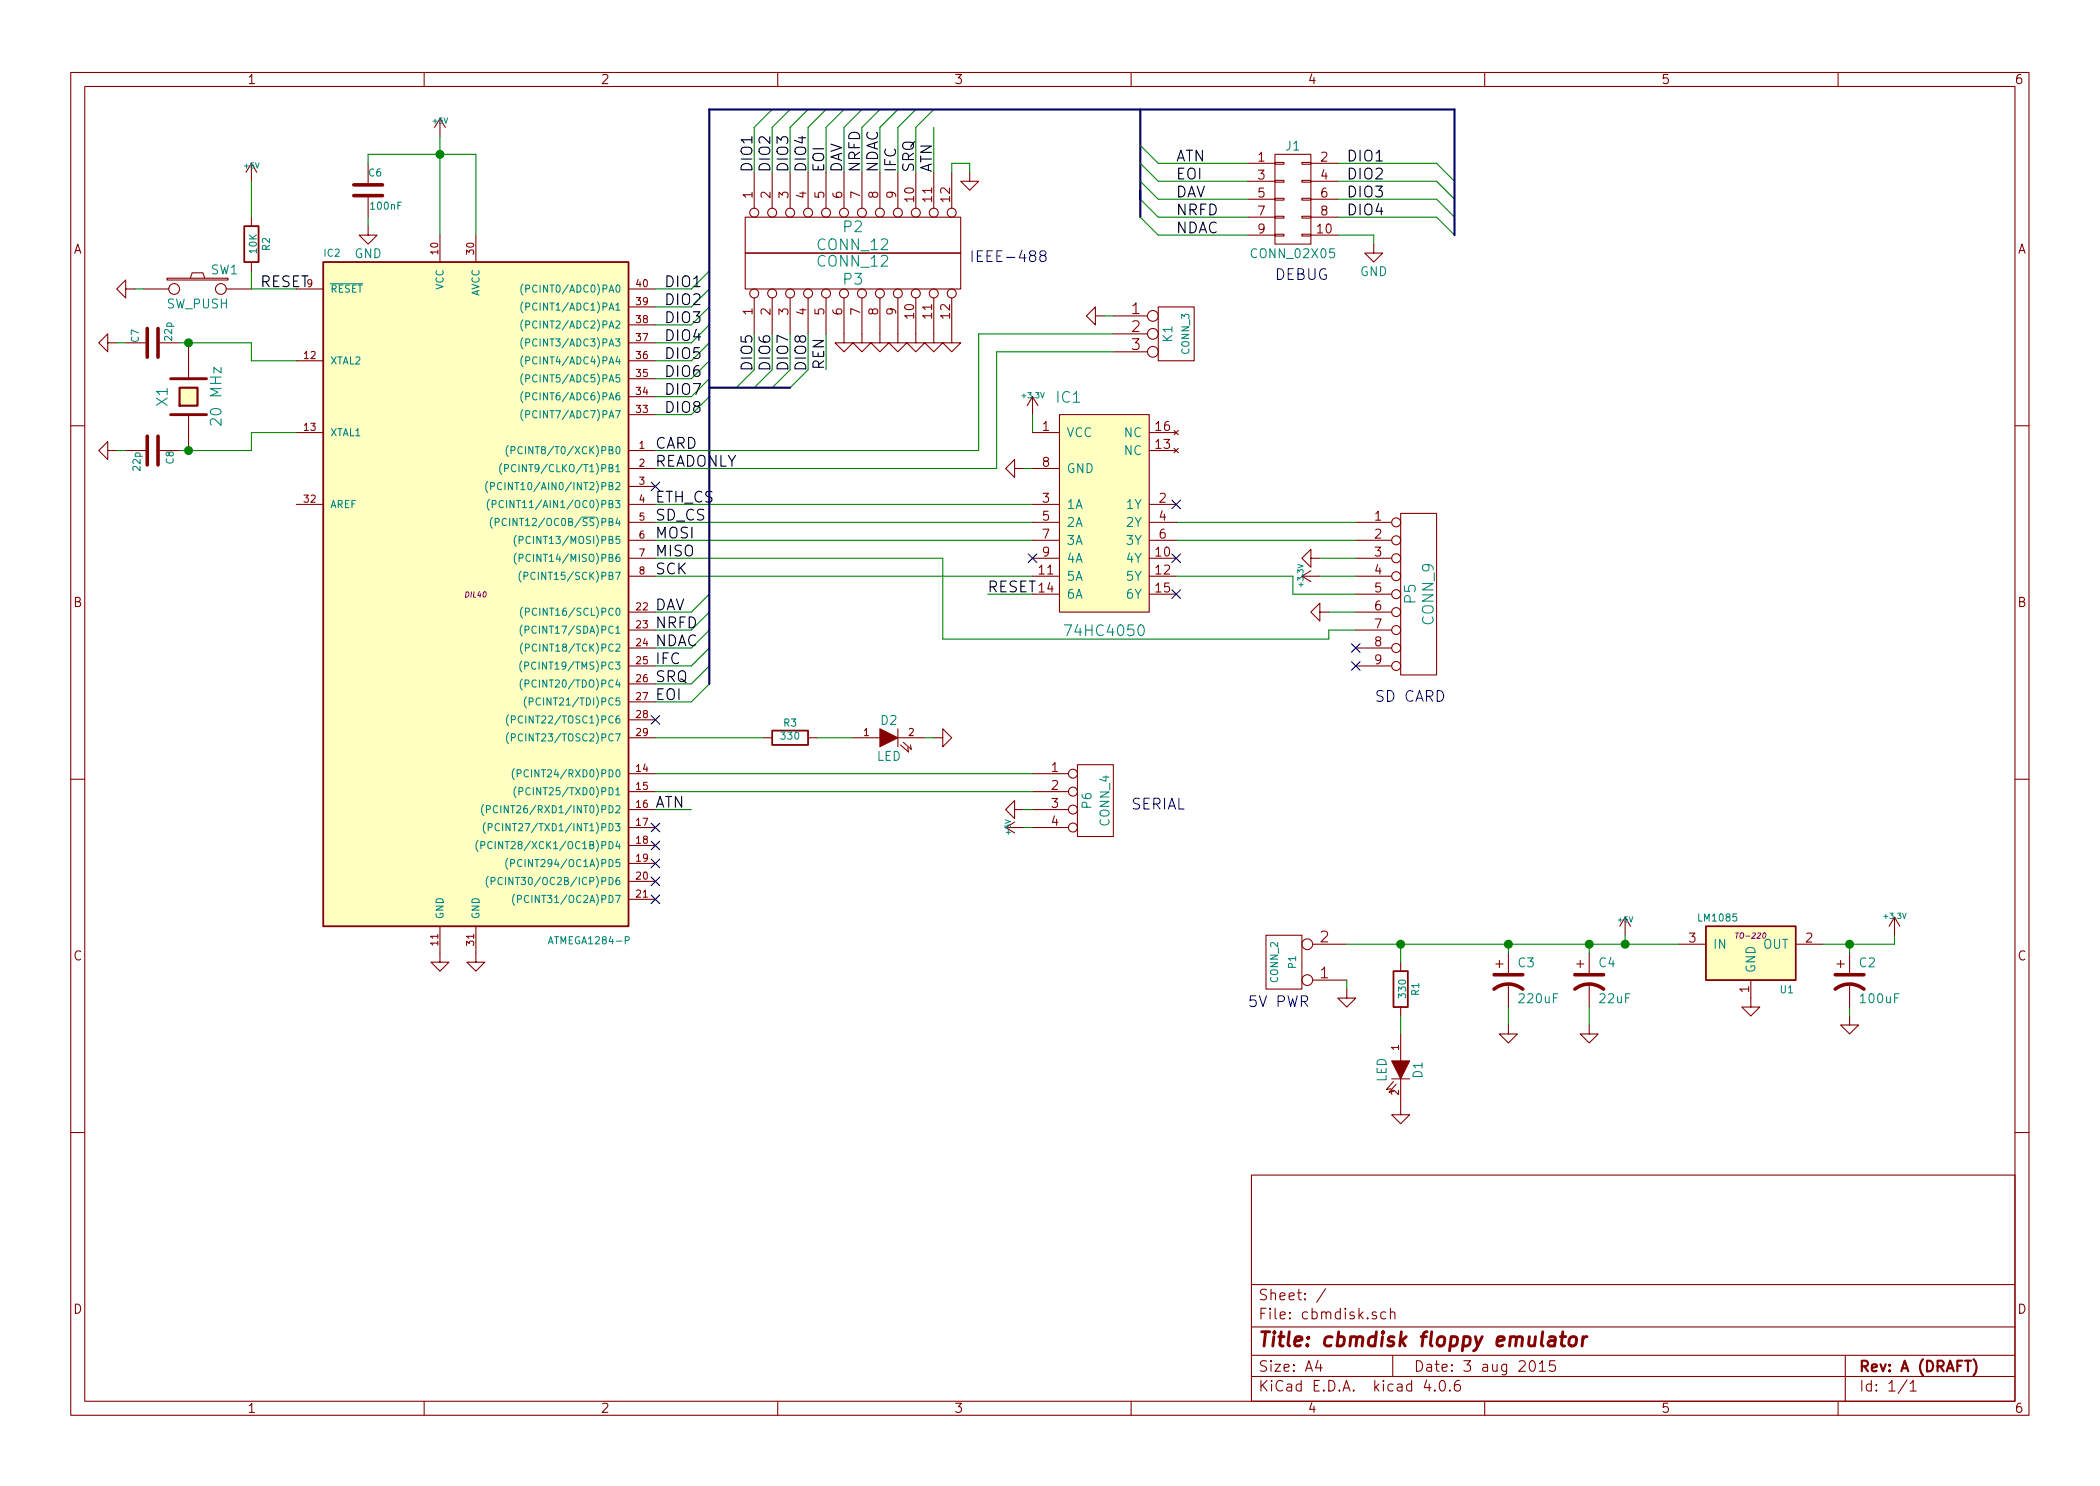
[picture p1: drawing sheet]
<svg xmlns="http://www.w3.org/2000/svg" width="297mm" height="210mm" viewBox="0 0 297 210" stroke-linecap="round" stroke-linejoin="round" font-family="sans-serif">
<g fill="none" stroke="#840000" stroke-width=".15">
<path d="M10 10.3h277v189.9h-277zM12 12.2h273v186.1h-273zM60 10.3v1.9M62.2 16.8v2.5M62.2 16.8l-.7 1.2M62.2 16.8l.8 1.2M110 10.3v1.9M160 10.3v1.9M210 10.3v1.9M260 10.3v1.9M23.6 39.4h8.7v.2h-8.7zM26.9 39.4l.3-.8h1.5l.3 .8"/>
<path d="M35.6 23.1v2.5M35.6 30.7v1.3M35.6 37.1v1.2M35.6 23.1l-.8 1.3M35.6 23.1l.7 1.3M52.1 32v1.3h1.2l-1.2 1.2-1.3-1.2h1.3M52.1 23.1v2.8M52.1 27.9v2.8M62.2 33.3v3.8M67.3 33.3v3.8M105.4 30.7h30.5v5.1h-30.5zM105.4 35.8h30.5v5.1h-30.5z"/>
<path d="M106.7 24.4v5.1M109.2 24.4v5.1M111.8 24.4v5.1M114.3 24.4v5.1M116.8 24.4v5.1M119.4 24.4v5.1M121.9 24.4v5.1M124.5 24.4v5.1M127 24.4v5.1M129.5 24.4v5.1M132.1 24.4v5.1M134.6 24.4v5.1"/>
<path d="M137.2 24.4v1.2h1.2l-1.2 1.3-1.3-1.3h1.3M176.5 23.1h3.8M176.5 25.6h3.8M176.5 28.2h3.8M176.5 30.7h3.8M176.5 33.3h3.8M180.3 33.1h1.3v.3h-1.3zM180.3 30.6h1.3v.3h-1.3zM180.3 28.1h1.3v.2h-1.3zM180.3 25.5h1.3v.3h-1.3zM180.3 23h1.3v.2h-1.3zM180.3 21.8h5.1v12.7h-5.1z"/>
<path d="M184.1 33.1h1.3v.3h-1.3zM184.1 30.6h1.3v.3h-1.3zM184.1 28.1h1.3v.2h-1.3zM184.1 25.5h1.3v.3h-1.3zM184.1 23h1.3v.2h-1.3zM185.4 23.1h3.8M185.4 25.6h3.8M185.4 28.2h3.8M185.4 30.7h3.8M185.4 33.3h3.8M194.3 34.5v1.3h1.3l-1.3 1.3-1.3-1.3h1.3M15.2 48.5v-1.3l-1.2 1.3 1.2 1.3v-1.3h1.3"/>
<path d="M17.8 40.9v-1.3l-1.3 1.3 1.3 1.3v-1.3h1.2M17.8 48.5h2.8M20.3 40.9h3.6M22.6 48.5h2.8M26.7 48.5v5.1M26.7 58.7v5M32 40.9h3.6M41.9 40.9h3.8M41.9 51h3.8M88.9 40.9h3.8M88.9 51h3.8M88.9 58.7h3.8"/>
<path d="M88.9 56.1h3.8M88.9 53.6h3.8M88.9 48.5h3.8M88.9 46h3.8M88.9 43.4h3.8M106.7 42.2v5M109.2 42.2v5M111.8 42.2v5M114.3 42.2v5M116.8 42.2v5M119.4 42.2v6.3h1.2l-1.2 1.3-1.3-1.3h1.3M121.9 42.2v6.3h1.3l-1.3 1.3-1.3-1.3h1.3"/>
<path d="M124.5 42.2v6.3h1.2l-1.2 1.3-1.3-1.3h1.3M127 42.2v6.3h1.3l-1.3 1.3-1.3-1.3h1.3M129.5 42.2v6.3h1.3l-1.3 1.3-1.2-1.3h1.2M132.1 42.2v6.3h1.2l-1.2 1.3-1.3-1.3h1.3M134.6 42.2v6.3h1.3l-1.3 1.3-1.3-1.3h1.3M146 56.1l-.7 1.3M146 56.1v2.6M146 56.1l.8 1.3M149.9 58.7h12.7v27.9h-12.7zM154.9 44.7v-1.3l-1.2 1.3 1.2 1.3v-1.3h1.3M157.5 44.7h4.8M157.5 47.2h4.8"/>
<path d="M157.5 49.8h4.8M163.8 43.4h5.1v7.6h-5.1zM10 60.2h2M15.2 63.7v-1.2l-1.2 1.2 1.2 1.3v-1.3h1.3M17.8 63.7h2.8M22.6 63.7h2.8M41.9 71.4h3.8M41.9 61.2h3.8M88.9 63.7h3.8M88.9 66.3h3.8M88.9 68.8h3.8M88.9 71.4h3.8"/>
<path d="M88.9 73.9h3.8M88.9 76.4h3.8M88.9 79h3.8M143.5 66.3v-1.3l-1.3 1.3 1.3 1.3v-1.3h1.3M146 66.3h3.9M146 71.4h3.9M146 73.9h3.9M146 76.4h3.9M146 79h3.9M146 61.2h3.9M162.6 63.7h3.8M162.6 71.4h3.8"/>
<path d="M162.6 73.9h3.8M162.6 76.4h3.8M162.6 79h3.8M162.6 61.2h3.8M166.1 63.4l.6 .7M166.1 60.9l.6 .6M166.7 63.4l-.6 .7M166.7 60.9l-.6 .6M185.4 79v-1.3l-1.3 1.3 1.3 1.3v-1.3h1.3M191.8 73.9h5M191.8 76.4h5M191.8 79h5"/>
<path d="M198.1 72.6h5.1v22.9h-5.1zM285 60.2h2M88.9 81.5h3.8M88.9 86.6h3.8M88.9 89.1h3.8M88.9 91.7h3.8M88.9 94.2h3.8M88.9 96.8h3.8M88.9 99.3h3.8M146 81.5h3.9M146 84.1h3.9M162.6 81.5h3.8"/>
<path d="M162.6 84.1h3.8M184.1 81.5h2.6M184.1 81.5l1.3 .8M185.4 80.8l-1.3 .7M186.7 86.6v-1.3l-1.3 1.3 1.3 1.3v-1.3h1.3M191.8 81.5h5M191.8 86.6h5M191.8 89.1h5M191.8 91.7h5M191.8 94.2h5M191.8 84.1h5M10 110.3h2"/>
<path d="M88.9 109.5h3.8M88.9 112h3.8M88.9 114.5h3.8M88.9 117.1h3.8M88.9 119.6h3.8M88.9 101.8h3.8M88.9 104.4h3.8M107.9 104.4h1.3M114.3 104.4h1.3M120.6 104.4h3.9M127 104.4h3.8M127 103.1v2.6"/>
<path d="M127.4 105.4l1.1 1-.1-.6M127.8 105l1.1 1-.1-.6M132.1 104.4h1.2v-1.3l1.3 1.3-1.3 1.3v-1.3M142.2 117.1h2.6M142.2 117.1l1.3 .8M143.5 114.5v-1.2l-1.3 1.2 1.3 1.3v-1.3h1.3M143.5 116.3l-1.3 .8M146 109.5h5.1M146 112h5.1M146 114.5h5.1M146 117.1h5.1M152.4 108.2h5.1v10.2h-5.1z"/>
<path d="M285 110.3h2M62.2 131.1v5h1.3l-1.3 1.3-1.2-1.3h1.2M67.3 131.1v5h1.3l-1.3 1.3-1.3-1.3h1.3M88.9 124.7h3.8M88.9 127.2h3.8M88.9 122.2h3.8M179.1 132.3h5v7.6h-5zM185.7 133.6h4.8M185.7 138.7h4.8M190.5 139.9v1.3h1.3l-1.3 1.3-1.3-1.3h1.3M198.1 136.1v1.3M211.6 136.4h1"/>
<path d="M212.1 135.9v1M213.4 134.9v2.8M213.4 139.2v3.3M223 136.4h1M223.5 135.9v1M224.8 134.9v2.8M224.8 139.2v3.3M229.9 129.8l-.8 1.3M229.9 129.8v2.5M229.9 129.8l.7 1.3M237.5 133.6h3.8M247.6 138.7v3.8h1.3l-1.3 1.3-1.2-1.3h1.2"/>
<path d="M254 133.6h3.8M259.8 136.4h1.1M260.3 135.9v1M261.6 134.9v2.8M261.6 139.2v3.3M268 129.8l-.8 1.3M268 129.8v2.5M268 129.8l.7 1.3M196.8 152.6h2.6M197.1 153l-1 1.2 .6-.2M197.5 153.4l-1 1.2 .6-.2M198.1 152.6v5.1h1.3l-1.3 1.3-1.3-1.3h1.3"/>
<path d="M198.1 142.5v1.3M198.1 146.3v3.8M213.4 145v1.3h1.2l-1.2 1.3-1.3-1.3h1.3M224.8 145v1.3h1.3l-1.3 1.3-1.3-1.3h1.3M261.6 143.8v1.2h1.3l-1.3 1.3-1.3-1.3h1.3M10 160.2h2M177 166.3h108v32h-108zM285 160.2h2M60 198.3v1.9M110 198.3v1.9M160 198.3v1.9M177 194.8h108"/>
<path d="M177 191.8h108M177 187.8h108M177 181.8h108M186.4 192.5l-.3 1h.9M186.8 193v1M187.5 182.3l-1.3 2M194.7 185.7a.37 .37 0 0 0-.6 .1v.1a.54 .54 0 0 0 .6 .3v.1v.2l-.2 .1-.4-.1M196 185.7l-.4-.1-.3 .3 .1 .6 .2 .1 .4-.1M196.7 185.7a.38 .38 0 0 1 .6 .1v.8M196.7 185.1v1.5M197 191.8v3M201.8 195.2l-.4 1.1h1"/>
<path d="M202.9 196.7h.1l-.1 .1v-.1v.1M203.8 195.4a.34 .34 0 0 1 .6 .2 .77 .77 0 0 1-.5 1.2 .97 .97 0 0 1-.1-1.4zM205.1 196.7h.1l-.1 .1-.1-.1h.1v.1M206.4 195.3a.59 .59 0 0 0-.7 .7l.1 .7 .2 .1h.3l.2-.1 .1-.5-.2-.2-.4-.1-.3 .3M210 198.3v1.9M216.5 192.7a.35 .35 0 0 1 .3-.2 .35 .35 0 0 1 .3 .3 .77 .77 0 0 1-.4 1.2 .9 .9 0 0 1-.2-1.3zM217.7 193l.5-.5v1.5M217.7 194h.9M219.9 192.5h-.7v.7a.62 .62 0 0 1 .7 0l.1 .2-.1 .5-.2 .1h-.3l-.2-.1M260 198.3v1.9M261 191.8v6.5M269.7 195.2l-1.2 2"/>
<path d="M270.2 195.8l.4-.5v1.5M270.2 196.8h.8"/>
<circle cx="106.7" cy="30.1" r=".63"/>
<circle cx="109.2" cy="30.1" r=".63"/>
<circle cx="111.8" cy="30.1" r=".63"/>
<circle cx="114.3" cy="30.1" r=".63"/>
<circle cx="116.8" cy="30.1" r=".63"/>
<circle cx="119.4" cy="30.1" r=".63"/>
<circle cx="121.9" cy="30.1" r=".63"/>
<circle cx="124.5" cy="30.1" r=".63"/>
<circle cx="127" cy="30.1" r=".63"/>
<circle cx="129.5" cy="30.1" r=".63"/>
<circle cx="132.1" cy="30.1" r=".63"/>
<circle cx="134.6" cy="30.1" r=".63"/>
<circle cx="24.6" cy="40.9" r=".76"/>
<circle cx="31.2" cy="40.9" r=".76"/>
<circle cx="106.7" cy="41.5" r=".63"/>
<circle cx="109.2" cy="41.5" r=".63"/>
<circle cx="111.8" cy="41.5" r=".63"/>
<circle cx="114.3" cy="41.5" r=".63"/>
<circle cx="116.8" cy="41.5" r=".63"/>
<circle cx="119.4" cy="41.5" r=".63"/>
<circle cx="121.9" cy="41.5" r=".63"/>
<circle cx="124.5" cy="41.5" r=".63"/>
<circle cx="127" cy="41.5" r=".63"/>
<circle cx="129.5" cy="41.5" r=".63"/>
<circle cx="132.1" cy="41.5" r=".63"/>
<circle cx="134.6" cy="41.5" r=".63"/>
<circle cx="163.1" cy="49.8" r=".76"/>
<circle cx="163.1" cy="44.7" r=".76"/>
<circle cx="163.1" cy="47.2" r=".76"/>
<circle cx="197.5" cy="76.4" r=".63"/>
<circle cx="197.5" cy="73.9" r=".63"/>
<circle cx="197.5" cy="79" r=".63"/>
<circle cx="197.5" cy="91.7" r=".63"/>
<circle cx="197.5" cy="81.5" r=".63"/>
<circle cx="197.5" cy="89.1" r=".63"/>
<circle cx="197.5" cy="94.2" r=".63"/>
<circle cx="197.5" cy="86.6" r=".63"/>
<circle cx="197.5" cy="84.1" r=".63"/>
<circle cx="151.8" cy="114.5" r=".63"/>
<circle cx="151.8" cy="117.1" r=".63"/>
<circle cx="151.8" cy="112" r=".63"/>
<circle cx="151.8" cy="109.5" r=".63"/>
<circle cx="184.9" cy="138.7" r=".76"/>
<circle cx="184.9" cy="133.6" r=".76"/>
</g>
<path d="M25.4 54.9h2.5v2.5h-2.5zM279.1 192.3a1.71 1.71 0 0 1 0 2.3" fill="none" stroke="#840000" stroke-width=".3"/>
<path d="M24.1 58.7h5.1M24.1 53.6h5.1M219.2 189.2l.2-.1 .5 .1 .1 .2-.1 1M220 189.6l-.7 .1a.4 .4 0 0 0-.3 .3 .4 .4 0 0 0 .2 .4h.5l.2-.1M220.7 189.1h.8M221.1 188.4l-.2 1.8v.1l.4 .1M222.1 189.3a.51 .51 0 0 1 .5-.2 .51 .51 0 0 1 .4 .4l-.1 .6a.54 .54 0 0 1-.5 .4 .54 .54 0 0 1-.5-.4zM223.9 189.1l-.1 1.3M224.5 189.1a.54 .54 0 0 0-.6 .4" fill="none" stroke="#840000" stroke-width=".41"/>
<g fill="#ffffc2" stroke="#ffffc2" stroke-width=".14">
<path d="M45.7 37.1h43.2v94h-43.2z"/>
<path d="M25.4 54.9h2.5v2.5h-2.5z"/>
<path d="M241.3 131.1h12.7v7.6h-12.7z"/>
<path d="M149.9 58.7h12.7v27.9h-12.7z"/>
</g>
<path d="M34.5 32h2.1v5.1h-2.1zM45.7 37.1h43.2v94h-43.2zM109.2 103.4h5.1v2h-5.1zM197.1 137.4h2v5.1h-2zM241.3 131.1h12.7v7.6h-12.7z" fill="none" stroke="#840000" stroke-width=".25"/>
<g fill="none" stroke="#008484" stroke-width=".15">
<path d="M46.7 40.2h4.6M74 40.2a1.2 1.2 0 0 0 0 1.5M74 58a1.2 1.2 0 0 0 0 1.5M74 55.4a1.2 1.2 0 0 0 0 1.6M74 52.9a1.2 1.2 0 0 0 0 1.5M74 50.3a1.2 1.2 0 0 0 0 1.6M74 47.8a1.2 1.2 0 0 0 0 1.5M74 45.3a1.2 1.2 0 0 0 0 1.5M74 42.7a1.2 1.2 0 0 0 0 1.6M74.4 40.9l.5-.1v-.1v-.3l-.5-.1v1M74.4 58.6h.5v-.2v-.2l-.5-.1v1M74.4 56.1h.5v-.2v-.3h-.5v1"/>
<path d="M74.4 53.6l.5-.1v-.1v-.3l-.5-.1v1M74.4 51h.5v-.2v-.3h-.5v1M74.4 48.5l.5-.1v-.1v-.3l-.5-.1v1.1M74.4 45.9h.5v-.2v-.2l-.5-.1v1M74.4 43.4h.5v-.2v-.3h-.5v1M69 68.1a1.2 1.2 0 0 0 0 1.6M69.2 70.7a1.2 1.2 0 0 0 0 1.5M69.4 68.8h.5l.1-.2-.1-.3h-.5v1M69.6 71.3h.5l.1-.2-.1-.2-.5-.1v1M69.6 73.2a1.2 1.2 0 0 0 0 1.5M70.1 73.9l.4-.1 .1-.1-.1-.3-.4-.1v1.1M71 65.6a1.2 1.2 0 0 0 0 1.5"/>
<path d="M71 68.4a.4 .4 0 0 0-.5 0 .4 .4 0 0 0-.1 .5 .37 .37 0 0 0 .1 .3 .37 .37 0 0 0 .5 0M71.2 70.9a.4 .4 0 0 0-.5 0 .4 .4 0 0 0-.1 .5 .37 .37 0 0 0 .2 .4 .37 .37 0 0 0 .4-.1M71.4 66.3l.5-.1v-.1v-.3l-.5-.1v1M71.6 73.5a.4 .4 0 0 0-.5-.1 .4 .4 0 0 0-.1 .5 .37 .37 0 0 0 .2 .4 .37 .37 0 0 0 .4 0M71.9 63a1.2 1.2 0 0 0 0 1.6M72.3 63.7h.5v-.2v-.3h-.5v1M73 75.7a1.2 1.2 0 0 0 0 1.6M73 78.3a1.2 1.2 0 0 0 0 1.5M73.4 76.4h.5l.1-.2-.1-.3h-.5v1M73.4 79l.5-.1 .1-.1-.1-.3-.5-.1v1M73.9 63.3a.4 .4 0 0 0-.5 0 .4 .4 0 0 0-.1 .5 .37 .37 0 0 0 .1 .4 .37 .37 0 0 0 .5-.1M73.7 80.8a1.2 1.2 0 0 0 0 1.6"/>
<path d="M73.8 93.5a1.2 1.2 0 0 0 0 1.6M73.9 88.4a1.2 1.2 0 0 0 0 1.6M73.9 96.1a1.2 1.2 0 0 0 0 1.5M73.9 85.9a1.2 1.2 0 0 0 0 1.5M73.9 91a1.2 1.2 0 0 0 0 1.5M74.1 81.5h.5l.1-.2-.1-.3h-.5v1M74.2 94.2h.5l.1-.2-.1-.3h-.5v1M74.3 89.1h.5v-.2v-.3h-.5v1M74.3 96.7h.5v-.2v-.2l-.5-.1v1M74.3 86.6l.5-.1 .1-.1-.1-.3-.5-.1v1.1M74.3 91.7l.5-.1 .1-.1-.1-.3-.5-.1v1M74.4 98.6a1.2 1.2 0 0 0 0 1.5"/>
<path d="M74.9 99.3l.4-.1 .1-.1-.1-.3-.4-.1v1.1M67.6 118.9a1.2 1.2 0 0 0 0 1.6M68 119.6h.5l.1-.2-.1-.3h-.5v1M68.4 113.8a1.2 1.2 0 0 0 0 1.6M68.7 116.4a1.2 1.2 0 0 0 0 1.5M68.8 114.5h.5l.1-.2-.1-.3h-.5v1M69.1 117.1l.4-.1 .1-.1-.1-.3-.4-.1v1M69.6 119.2a.4 .4 0 0 0-.5 0 .4 .4 0 0 0-.1 .5 .37 .37 0 0 0 .2 .3 .37 .37 0 0 0 .4 0M70.4 114.1a.4 .4 0 0 0-.5 0 .4 .4 0 0 0-.1 .5 .37 .37 0 0 0 .2 .4 .37 .37 0 0 0 .4-.1M70.6 116.6a.4 .4 0 0 0-.5 0 .4 .4 0 0 0-.1 .5 .37 .37 0 0 0 .2 .4 .37 .37 0 0 0 .4-.1M71.9 101.1a1.2 1.2 0 0 0 0 1.6M71.9 103.7a1.2 1.2 0 0 0 0 1.5"/>
<path d="M72.3 101.8h.5l.1-.2-.1-.3h-.5v1M72.3 104.4l.5-.1 .1-.1-.1-.3-.5-.1v1M72.7 108.8a1.2 1.2 0 0 0 0 1.5M73 111.3a1.2 1.2 0 0 0 0 1.5M73.2 109.4h.4l.1-.2-.1-.2-.4-.1v1M73.4 112l.5-.1 .1-.1-.1-.3-.5-.1v1.1M69.1 124a1.2 1.2 0 0 0 0 1.5M69.5 124.7l.5-.1v-.1v-.3l-.5-.1v1.1M71 124.3a.4 .4 0 0 0-.5-.1 .4 .4 0 0 0-.1 .5 .37 .37 0 0 0 .2 .4 .37 .37 0 0 0 .4 0M71.8 121.5a1.2 1.2 0 0 0 0 1.5M72.2 122.1h.5l.1-.2-.1-.2-.5-.1v1M72.8 126.5a1.2 1.2 0 0 0 0 1.6"/>
<path d="M73.2 127.2h.5l.1-.2-.1-.3h-.5v1M88.4 133.1l.5-.1 .1-.1-.1-.3-.5-.1v1"/>
</g>
<path d="M50 27.7h4.1M50 26.2h4.1M20.8 46.5v4M22.4 46.5v4M20.8 61.7v4.1M22.4 61.7v4.1M211.3 139.9a3.3 3.3 0 0 1 4.1 0M211.3 137.9h4.1M222.8 139.9a3.3 3.3 0 0 1 4 0M222.8 137.9h4M259.6 139.9a3.3 3.3 0 0 1 4.1 0M259.6 137.9h4.1" fill="none" stroke="#840000" stroke-width=".51"/>
<g fill="none" stroke="#008400" stroke-width=".15">
<path d="M62.2 19.3v14M109.2 15.5l-2.5 2.5v6.4M111.8 15.5l-2.6 2.5v6.4M114.3 15.5l-2.5 2.5v6.4M116.8 15.5l-2.5 2.5v6.4M119.4 15.5l-2.6 2.5v6.4M121.9 15.5l-2.5 2.5v6.4M124.5 15.5l-2.6 2.5v6.4M127 15.5l-2.5 2.5v6.4M129.5 15.5l-2.5 2.5v6.4M132.1 15.5l-2.6 2.5v6.4M132.1 18v6.4"/>
<path d="M35.6 25.6v5.1M35.6 38.3v2.6h6.3M52.1 23.1v-1.3h15.2v11.5M52.1 30.7v1.3M100.3 38.3l-2.5 2.6h-5.1M134.6 24.4v-1.3h2.6v1.3M161.3 20.6l2.5 2.5h12.7M161.3 23.1l2.5 2.5h12.7M161.3 25.6l2.5 2.6h12.7M161.3 28.2l2.5 2.5h12.7M161.3 30.7l2.5 2.6h12.7M189.2 23.1h14l2.5 2.5"/>
<path d="M189.2 25.6h14l2.5 2.6M189.2 28.2h14l2.5 2.5M189.2 30.7h14l2.5 2.6M189.2 33.3h5.1v1.2M16.5 48.5h1.3M19 40.9h1.3M25.4 48.5h10.2v2.5h6.3M100.3 40.9l-2.5 2.5h-5.1M100.3 43.4l-2.5 2.6h-5.1M100.3 46l-2.5 2.5h-5.1M100.3 48.5l-2.5 2.5h-5.1M100.3 51l-2.5 2.6h-5.1"/>
<path d="M100.3 53.6l-2.5 2.5h-5.1M100.3 56.1l-2.5 2.6h-5.1M106.7 47.2v5.1l-2.6 2.6M109.2 47.2v5.1l-2.5 2.6M111.8 47.2v5.1l-2.6 2.6M114.3 47.2v5.1l-2.5 2.6M116.8 47.2v5.1M146 58.7v2.5M156.2 44.7h1.3M157.5 47.2h-19.1v16.5h-45.7M157.5 49.8h-16.5v16.5h-48.3M16.5 63.7h1.3"/>
<path d="M41.9 61.2h-6.3v2.5h-10.2M92.7 79h40.6v11.4h54.7v-1.3h3.8M92.7 76.4h53.3M92.7 71.4h53.3M92.7 73.9h53.3M144.8 66.3h1.2M166.4 76.4h25.4M166.4 73.9h25.4M186.7 79h5.1M92.7 81.5h53.3M100.3 84.1l-2.5 2.5h-5.1M100.3 86.6l-2.5 2.5h-5.1"/>
<path d="M100.3 89.1l-2.5 2.6h-5.1M100.3 91.7l-2.5 2.5h-5.1M100.3 94.2l-2.5 2.6h-5.1M100.3 96.8l-2.5 2.5h-5.1M139.7 84.1h6.3M166.4 81.5h16.5v2.6h8.9M186.7 81.5h5.1M188 86.6h3.8M92.7 104.4h15.2M92.7 112h53.3M92.7 114.5h5.1M92.7 109.5h53.3"/>
<path d="M115.6 104.4h5M130.8 104.4h1.3M144.8 114.5h1.2M144.8 117.1h1.2M190.5 133.6h47M190.5 138.7v1.2M198.1 133.6v2.5M213.4 133.6v1.3M224.8 133.6v1.3M229.9 132.3v1.3M261.6 133.6v1.3M268 132.3v1.3h-10.2"/>
<path d="M198.1 143.8v2.5M213.4 142.5v2.5M224.8 142.5v2.5M261.6 142.5v1.3"/>
</g>
<g fill="#840000" stroke="#840000" stroke-width=".15">
<path d="M124.5 103.1l2.5 1.3-2.5 1.3z"/>
<path d="M196.8 150.1h2.6l-1.3 2.5z"/>
</g>
<path d="M245.5 132h.4M245.7 132l-.1 .8" fill="none" stroke="#840084" stroke-width=".14"/>
<g fill="#008400" stroke="#008400" stroke-width=".25">
<circle cx="62.2" cy="21.8" r=".51"/>
<circle cx="229.9" cy="133.6" r=".51"/>
<circle cx="198.1" cy="133.6" r=".51"/>
<circle cx="224.8" cy="133.6" r=".51"/>
<circle cx="213.4" cy="133.6" r=".51"/>
<circle cx="261.6" cy="133.6" r=".51"/>
<circle cx="26.7" cy="48.5" r=".51"/>
<circle cx="26.7" cy="63.7" r=".51"/>
</g>
<path d="M147.4 36.1l-.3-.3v-.2a.48 .48 0 0 1 .8 0l.1 .2-.3 .3a.47 .47 0 0 0-.6 .3v.3a.48 .48 0 0 0 .4 .3 .48 .48 0 0 0 .5-.3v-.3l-.3-.3" fill="none" stroke="#0000c2" stroke-width=".15"/>
<path d="M161.3 15.5v15.2M205.7 33.3v-17.8h-105.4v81.3M100.3 54.9h11.5" fill="none" stroke="#000084" stroke-width=".3"/>
<g fill="none" stroke="#000084" stroke-width=".15">
<path d="M92.1 68.2l1.2 1.2M93.3 68.2l-1.2 1.2M145.4 78.4l1.3 1.2M146.7 78.4l-1.3 1.2M165.8 70.8l1.2 1.2M165.8 78.4l1.2 1.2M167 70.8l-1.2 1.2M167 78.4l-1.2 1.2M165.8 83.5l1.2 1.2M167 83.5l-1.2 1.2M191.2 91.1l1.2 1.2M191.2 93.6l1.2 1.2"/>
<path d="M192.4 91.1l-1.2 1.2M192.4 93.6l-1.2 1.2M92.1 119l1.2 1.2M92.1 116.5l1.2 1.2M92.1 101.2l1.2 1.3M93.3 119l-1.2 1.2M93.3 116.5l-1.2 1.2M93.3 101.2l-1.2 1.3M92.1 126.6l1.2 1.3M92.1 124.1l1.2 1.2M92.1 121.6l1.2 1.2M93.3 126.6l-1.2 1.3"/>
<path d="M93.3 124.1l-1.2 1.2M93.3 121.6l-1.2 1.2"/>
</g>
<text font-size="2.8" fill="#840000" x="178" y="190.5">Title: cbmdisk floppy emulator</text>
<g font-size="2.1">
<text x="166.4" y="22.9">ATN</text>
<text x="190.5" y="22.9">DIO1</text>
<text x="106.4" y="24.4" transform="rotate(-90 106.4 24.4)">DIO1</text>
<text x="109" y="24.4" transform="rotate(-90 109 24.4)">DIO2</text>
<text x="111.5" y="24.4" transform="rotate(-90 111.5 24.4)">DIO3</text>
<text x="114" y="24.4" transform="rotate(-90 114 24.4)">DIO4</text>
<text x="116.6" y="24.4" transform="rotate(-90 116.6 24.4)">EOI</text>
<text x="119.1" y="24.4" transform="rotate(-90 119.1 24.4)">DAV</text>
<text x="121.7" y="24.4" transform="rotate(-90 121.7 24.4)">NRFD</text>
<text x="124.2" y="24.4" transform="rotate(-90 124.2 24.4)">NDAC</text>
<text x="126.7" y="24.4" transform="rotate(-90 126.7 24.4)">IFC</text>
<text x="129.3" y="24.4" transform="rotate(-90 129.3 24.4)">SRQ</text>
<text x="131.8" y="24.4" transform="rotate(-90 131.8 24.4)">ATN</text>
<text x="166.4" y="25.4">EOI</text>
<text x="166.4" y="27.9">DAV</text>
<text x="190.5" y="25.4">DIO2</text>
<text x="190.5" y="27.9">DIO3</text>
<text x="166.4" y="30.5">NRFD</text>
<text x="166.4" y="33">NDAC</text>
<text x="190.5" y="30.5">DIO4</text>
<text x="36.8" y="40.6">RESET</text>
<text x="94" y="40.6">DIO1</text>
<text x="94" y="43.2">DIO2</text>
<text x="94" y="45.7">DIO3</text>
<text x="94" y="48.3">DIO4</text>
<text x="94" y="50.8">DIO5</text>
<text x="94" y="53.3">DIO6</text>
<text x="106.4" y="52.2" transform="rotate(-90 106.4 52.2)">DIO5</text>
<text x="109" y="52.2" transform="rotate(-90 109 52.2)">DIO6</text>
<text x="111.5" y="52.2" transform="rotate(-90 111.5 52.2)">DIO7</text>
<text x="114" y="52.2" transform="rotate(-90 114 52.2)">DIO8</text>
<text x="116.6" y="52.3" transform="rotate(-90 116.6 52.3)">REN</text>
<text x="94" y="55.9">DIO7</text>
<text x="94" y="58.4">DIO8</text>
<text x="92.7" y="63.5">CARD</text>
<text x="92.7" y="71.1">ETH_CS</text>
<text x="92.7" y="66">READONLY</text>
<text x="92.7" y="76.2">MOSI</text>
<text x="92.7" y="73.7">SD_CS</text>
<text x="92.7" y="78.7">MISO</text>
<text x="92.7" y="81.3">SCK</text>
<text x="139.7" y="83.8">RESET</text>
<text x="92.7" y="86.4">DAV</text>
<text x="92.7" y="88.9">NRFD</text>
<text x="92.7" y="91.4">NDAC</text>
<text x="92.7" y="94">IFC</text>
<text x="92.7" y="99.1">EOI</text>
<text x="92.7" y="96.5">SRQ</text>
<text x="92.7" y="114.3">ATN</text>
</g>
<g font-size="2.1" fill="#008484">
<text x="115.7" y="35.4">CONN_12</text>
<text x="119.3" y="32.9">P2</text>
<text x="115.7" y="37.7">CONN_12</text>
<text x="119.3" y="40.3">P3</text>
<text x="23.7" y="57.4" transform="rotate(-90 23.7 57.4)">X1</text>
<text x="31.3" y="59.8" transform="rotate(-90 31.3 59.8)">20 MHz</text>
<text x="149.5" y="57">IC1</text>
<text x="200.3" y="85.3" transform="rotate(-90 200.3 85.3)">P5</text>
<text x="202.8" y="88.4" transform="rotate(-90 202.8 88.4)">CONN_9</text>
<text x="151.2" y="90">74HC4050</text>
</g>
<g font-size="2.1" fill="#0000c2">
<text x="137.2" y="37.1">IEEE-488</text>
<text x="180.3" y="39.6">DEBUG</text>
<text x="194.8" y="99.3">SD CARD</text>
<text x="160" y="114.5">SERIAL</text>
<text x="176.5" y="142.5">5V PWR</text>
</g>
<g font-size="2.1" fill="#840000">
<text x="160.1" y="44.4">1</text>
<text x="160.1" y="47">2</text>
<text x="160.1" y="49.5">3</text>
<text x="186.7" y="133.3">2</text>
<text x="186.7" y="138.4">1</text>
<text x="178" y="184">Sheet: /</text>
<text x="178" y="186.7">File: cbmdisk.sch</text>
<text x="178" y="196.9">KiCad E.D.A. kicad 4.0.6</text>
<text x="178" y="194.1">Size: A4</text>
<text x="200" y="194.1">Date: 3 aug 2015</text>
<text x="263" y="194.1">Rev: A (DRAFT)</text>
<text x="263" y="196.9">Id: 1/1</text>
</g>
<g font-size="1.8" fill="#840000">
<text x="35" y="11.9">1</text>
<text x="85" y="11.9">2</text>
<text x="135" y="11.9">3</text>
<text x="185" y="11.9">4</text>
<text x="235" y="11.9">5</text>
<text x="285" y="11.9">6</text>
<text x="178" y="22.9">1</text>
<text x="186.8" y="22.9">2</text>
<text x="106.4" y="28" transform="rotate(-90 106.4 28)">1</text>
<text x="109" y="28" transform="rotate(-90 109 28)">2</text>
<text x="111.5" y="28" transform="rotate(-90 111.5 28)">3</text>
<text x="114" y="28" transform="rotate(-90 114 28)">4</text>
<text x="116.6" y="28" transform="rotate(-90 116.6 28)">5</text>
<text x="119.1" y="28" transform="rotate(-90 119.1 28)">6</text>
<text x="121.7" y="28" transform="rotate(-90 121.7 28)">7</text>
<text x="124.2" y="28" transform="rotate(-90 124.2 28)">8</text>
<text x="126.7" y="28" transform="rotate(-90 126.7 28)">9</text>
<text x="129.3" y="28.5" transform="rotate(-90 129.3 28.5)">10</text>
<text x="131.8" y="28.5" transform="rotate(-90 131.8 28.5)">11</text>
<text x="134.4" y="28.5" transform="rotate(-90 134.4 28.5)">12</text>
<text x="178" y="25.4">3</text>
<text x="178" y="27.9">5</text>
<text x="186.8" y="25.4">4</text>
<text x="186.8" y="27.9">6</text>
<text x="10.4" y="35.9">A</text>
<text x="178" y="30.5">7</text>
<text x="178" y="33">9</text>
<text x="186.4" y="33">10</text>
<text x="186.8" y="30.5">8</text>
<text x="285.4" y="35.9">A</text>
<text x="106.4" y="44.5" transform="rotate(-90 106.4 44.5)">1</text>
<text x="109" y="44.5" transform="rotate(-90 109 44.5)">2</text>
<text x="111.5" y="44.5" transform="rotate(-90 111.5 44.5)">3</text>
<text x="114" y="44.5" transform="rotate(-90 114 44.5)">4</text>
<text x="116.6" y="44.5" transform="rotate(-90 116.6 44.5)">5</text>
<text x="119.1" y="44.5" transform="rotate(-90 119.1 44.5)">6</text>
<text x="121.7" y="44.5" transform="rotate(-90 121.7 44.5)">7</text>
<text x="124.2" y="44.5" transform="rotate(-90 124.2 44.5)">8</text>
<text x="126.7" y="44.5" transform="rotate(-90 126.7 44.5)">9</text>
<text x="129.3" y="45" transform="rotate(-90 129.3 45)">10</text>
<text x="131.8" y="45" transform="rotate(-90 131.8 45)">11</text>
<text x="134.4" y="45" transform="rotate(-90 134.4 45)">12</text>
<text x="147.5" y="61">1</text>
<text x="163.5" y="63.5">13</text>
<text x="163.5" y="61">16</text>
<text x="147.5" y="71.1">3</text>
<text x="147.5" y="66">8</text>
<text x="164" y="71.1">2</text>
<text x="147.5" y="73.7">5</text>
<text x="147.5" y="76.2">7</text>
<text x="164" y="73.7">4</text>
<text x="164" y="76.2">6</text>
<text x="194.5" y="73.7">1</text>
<text x="194.5" y="76.2">2</text>
<text x="147" y="81.3">11</text>
<text x="147" y="83.8">14</text>
<text x="147.5" y="78.7">9</text>
<text x="163.5" y="78.7">10</text>
<text x="163.5" y="81.3">12</text>
<text x="163.5" y="83.8">15</text>
<text x="194.5" y="78.7">3</text>
<text x="194.5" y="81.3">4</text>
<text x="194.5" y="83.8">5</text>
<text x="10.4" y="85.9">B</text>
<text x="194.5" y="86.4">6</text>
<text x="194.5" y="88.9">7</text>
<text x="285.4" y="85.9">B</text>
<text x="194.5" y="91.4">8</text>
<text x="194.5" y="94">9</text>
<text x="148.7" y="109.2">1</text>
<text x="148.7" y="111.8">2</text>
<text x="148.7" y="114.3">3</text>
<text x="148.7" y="116.8">4</text>
<text x="10.4" y="135.9">C</text>
<text x="238.9" y="133.3">3</text>
<text x="255.4" y="133.3">2</text>
<text x="285.4" y="135.9">C</text>
<text x="247.4" y="140.4" transform="rotate(-90 247.4 140.4)">1</text>
<text x="10.4" y="185.9">D</text>
<text x="285.4" y="185.9">D</text>
<text x="35" y="199.9">1</text>
<text x="85" y="199.9">2</text>
<text x="135" y="199.9">3</text>
<text x="185" y="199.9">4</text>
<text x="235" y="199.9">5</text>
<text x="285" y="199.9">6</text>
</g>
<g font-size="1.8" fill="#008484">
<text x="181.9" y="21.3">J1</text>
<text x="29.8" y="38.8">SW1</text>
<text x="50.1" y="36.5">GND</text>
<text x="177.2" y="36.5">CONN_02X05</text>
<text x="192.4" y="39.1">GND</text>
<text x="23.6" y="43.6">SW_PUSH</text>
<text x="165.8" y="48.4" transform="rotate(-90 165.8 48.4)">K1</text>
<text x="150.9" y="61.8">VCC</text>
<text x="159" y="64.4">NC</text>
<text x="159" y="61.8">NC</text>
<text x="150.9" y="66.9">GND</text>
<text x="150.9" y="72">1A</text>
<text x="150.9" y="74.5">2A</text>
<text x="150.9" y="77.1">3A</text>
<text x="159.4" y="72">1Y</text>
<text x="159.4" y="74.5">2Y</text>
<text x="159.4" y="77.1">3Y</text>
<text x="150.9" y="79.6">4A</text>
<text x="150.9" y="82.2">5A</text>
<text x="159.4" y="79.6">4Y</text>
<text x="159.4" y="82.2">5Y</text>
<text x="150.9" y="84.7">6A</text>
<text x="159.4" y="84.7">6Y</text>
<text x="124" y="107.6">LED</text>
<text x="124.6" y="102.6">D2</text>
<text x="154.4" y="114.3" transform="rotate(-90 154.4 114.3)">P6</text>
<text x="156.9" y="116.9" transform="rotate(-90 156.9 116.9)">CONN_4</text>
<text x="214.8" y="136.8">C3</text>
<text x="226.2" y="136.8">C4</text>
<text x="242.3" y="134.2">IN</text>
<text x="248.3" y="137.7" transform="rotate(-90 248.3 137.7)">GND</text>
<text x="249.3" y="134.2">OUT</text>
<text x="263" y="136.8">C2</text>
<text x="215" y="141.9">220uF</text>
<text x="226.3" y="141.9">22uF</text>
<text x="263.3" y="141.9">100uF</text>
<text x="196.1" y="153.1" transform="rotate(-90 196.1 153.1)">LED</text>
<text x="201.2" y="152.5" transform="rotate(-90 201.2 152.5)">D1</text>
</g>
<g font-size="1.4" fill="#008484">
<text x="52.2" y="25">C6</text>
<text x="52.5" y="29.7">100nF</text>
<text x="36.3" y="35.8" transform="rotate(-90 36.3 35.8)">10K</text>
<text x="38.2" y="35.4" transform="rotate(-90 38.2 35.4)">R2</text>
<text x="45.8" y="36.3">IC2</text>
<text x="46.7" y="41.4">RESET</text>
<text x="62.7" y="41.1" transform="rotate(-90 62.7 41.1)">VCC</text>
<text x="74.9" y="41.4">(PCINT0/ADC0)PA0</text>
<text x="67.8" y="42.1" transform="rotate(-90 67.8 42.1)">AVCC</text>
<text x="74.9" y="46.5">(PCINT2/ADC2)PA2</text>
<text x="74.9" y="43.9">(PCINT1/ADC1)PA1</text>
<text x="19.6" y="48.4" transform="rotate(-90 19.6 48.4)">C7</text>
<text x="24.3" y="48.2" transform="rotate(-90 24.3 48.2)">22p</text>
<text x="46.7" y="51.6">XTAL2</text>
<text x="74.9" y="51.6">(PCINT4/ADC4)PA4</text>
<text x="74.9" y="49">(PCINT3/ADC3)PA3</text>
<text x="168.2" y="50.1" transform="rotate(-90 168.2 50.1)">CONN_3</text>
<text x="74.9" y="59.2">(PCINT7/ADC7)PA7</text>
<text x="74.9" y="56.6">(PCINT6/ADC6)PA6</text>
<text x="74.9" y="54.1">(PCINT5/ADC5)PA5</text>
<text x="24.6" y="65.6" transform="rotate(-90 24.6 65.6)">C8</text>
<text x="46.7" y="61.7">XTAL1</text>
<text x="73.7" y="64.3">(PCINT8/T0/XCK)PB0</text>
<text x="19.9" y="66.5" transform="rotate(-90 19.9 66.5)">22p</text>
<text x="46.7" y="71.9">AREF</text>
<text x="71.3" y="69.3">(PCINT10/AIN0/INT2)PB2</text>
<text x="71.5" y="71.9">(PCINT11/AIN1/OC0)PB3</text>
<text x="72.7" y="66.8">(PCINT9/CLKO/T1)PB1</text>
<text x="71.8" y="74.4">(PCINT12/OC0B/SS)PB4</text>
<text x="74.4" y="77">(PCINT13/MOSI)PB5</text>
<text x="74.4" y="79.5">(PCINT14/MISO)PB6</text>
<text x="75" y="82">(PCINT15/SCK)PB7</text>
<text x="75" y="89.7">(PCINT17/SDA)PC1</text>
<text x="75.2" y="87.1">(PCINT16/SCL)PC0</text>
<text x="75" y="94.7">(PCINT19/TMS)PC3</text>
<text x="75.1" y="92.2">(PCINT18/TCK)PC2</text>
<text x="75" y="97.3">(PCINT20/TDO)PC4</text>
<text x="75.7" y="99.8">(PCINT21/TDI)PC5</text>
<text x="73.3" y="102.4">(PCINT22/TOSC1)PC6</text>
<text x="73.3" y="104.9">(PCINT23/TOSC2)PC7</text>
<text x="110.6" y="104.6">330</text>
<text x="110.9" y="102.8">R3</text>
<text x="74.2" y="110">(PCINT24/RXD0)PD0</text>
<text x="74.4" y="112.5">(PCINT25/TXD0)PD1</text>
<text x="70.7" y="115.1">(PCINT26/RXD1/INT0)PD2</text>
<text x="70.9" y="117.6">(PCINT27/TXD1/INT1)PD3</text>
<text x="69.9" y="120.1">(PCINT28/XCK1/OC1B)PD4</text>
<text x="71.3" y="125.2">(PCINT30/OC2B/ICP)PD6</text>
<text x="73.3" y="122.7">(PCINT294/OC1A)PD5</text>
<text x="62.7" y="130" transform="rotate(-90 62.7 130)">GND</text>
<text x="67.8" y="130" transform="rotate(-90 67.8 130)">GND</text>
<text x="74" y="127.8">(PCINT31/OC2A)PD7</text>
<text x="240.4" y="130.4">LM1085</text>
<text x="78" y="133.6">ATMEGA1284-P</text>
<text x="183.3" y="137" transform="rotate(-90 183.3 137)">P1</text>
<text x="180.8" y="139" transform="rotate(-90 180.8 139)">CONN_2</text>
<text x="198.9" y="141.1" transform="rotate(-90 198.9 141.1)">330</text>
<text x="200.7" y="140.8" transform="rotate(-90 200.7 140.8)">R1</text>
<text x="251.8" y="140.5">U1</text>
</g>
<g font-size="1.4" fill="#840000">
<text x="62" y="36" transform="rotate(-90 62 36)">10</text>
<text x="67.1" y="36" transform="rotate(-90 67.1 36)">30</text>
<text x="43.4" y="40.6">9</text>
<text x="90" y="40.6">40</text>
<text x="90" y="45.7">38</text>
<text x="90" y="43.2">39</text>
<text x="43" y="50.8">12</text>
<text x="90" y="53.3">35</text>
<text x="90" y="50.8">36</text>
<text x="90" y="48.3">37</text>
<text x="90" y="58.4">33</text>
<text x="90" y="55.9">34</text>
<text x="43" y="61">13</text>
<text x="90.4" y="63.5">1</text>
<text x="43" y="71.1">32</text>
<text x="90.4" y="66">2</text>
<text x="90.4" y="68.6">3</text>
<text x="90.4" y="71.1">4</text>
<text x="90.4" y="73.7">5</text>
<text x="90.4" y="76.2">6</text>
<text x="90.4" y="78.7">7</text>
<text x="90.4" y="81.3">8</text>
<text x="90" y="86.4">22</text>
<text x="90" y="88.9">23</text>
<text x="90" y="91.4">24</text>
<text x="90" y="94">25</text>
<text x="90" y="96.5">26</text>
<text x="90" y="99.1">27</text>
<text x="90" y="101.6">28</text>
<text x="90" y="104.1">29</text>
<text x="122.2" y="104.1">1</text>
<text x="128.5" y="104.1">2</text>
<text x="90" y="109.2">14</text>
<text x="90" y="111.8">15</text>
<text x="90" y="114.3">16</text>
<text x="90" y="116.8">17</text>
<text x="90" y="119.4">18</text>
<text x="90" y="124.5">20</text>
<text x="90" y="121.9">19</text>
<text x="90" y="127">21</text>
<text x="62" y="133.8" transform="rotate(-90 62 133.8)">11</text>
<text x="67.1" y="133.8" transform="rotate(-90 67.1 133.8)">31</text>
<text x="197.9" y="148.6" transform="rotate(-90 197.9 148.6)">1</text>
<text x="197.9" y="154.9" transform="rotate(-90 197.9 154.9)">2</text>
</g>
<g font-size="1.1" fill="#008484">
<text x="61.3" y="17.5">+5V</text>
<text x="34.6" y="23.8">+5V</text>
<text x="144.7" y="56.3">+3.3V</text>
<text x="184.4" y="82.9" transform="rotate(-90 184.4 82.9)">+3.3V</text>
<text x="143" y="118.1" transform="rotate(-90 143 118.1)">+5V</text>
<text x="228.9" y="130.5">+5V</text>
<text x="266.6" y="130">+3.3V</text>
</g>
<g font-size="1.1" fill="#840084">
<text x="65.9" y="84.5">DIL40</text>
<text x="245.8" y="132.8">TO-220</text>
</g>
</svg>
